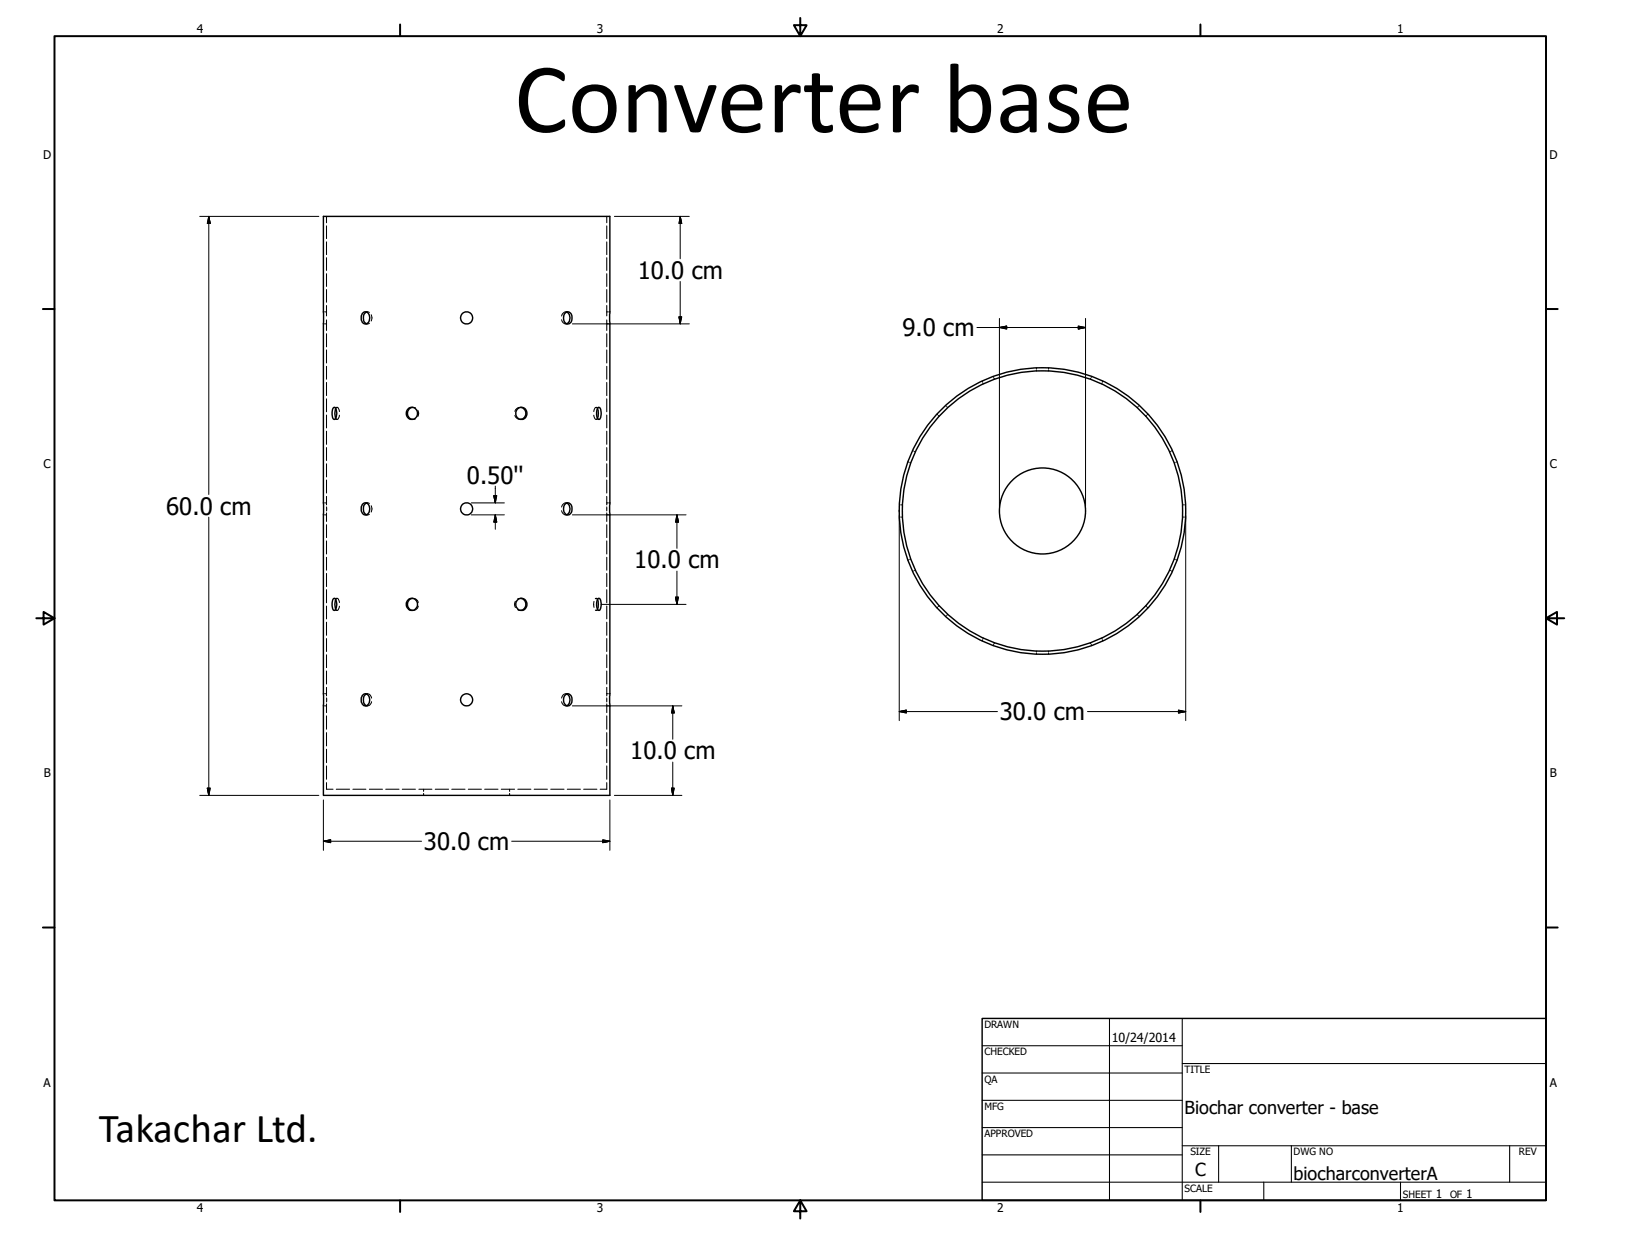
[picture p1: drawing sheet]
<svg xmlns="http://www.w3.org/2000/svg" width="254mm" height="190mm" viewBox="0 0 254 190" stroke-linecap="round" stroke-linejoin="round" font-family="sans-serif">
<g fill="none" stroke="#000" stroke-width=".16">
<path d="M50.3 39.7v2M50.3 37.3v1.9M50.3 34.8v2M50.3 33.4v.9M93.5 39.7v2M93.5 37.3v1.9M93.5 34.8v2M93.5 33.4v.9M49.8 48.1h.2M49.8 49.9h.2M50.1 48.1h.2M50.1 49.9h.2"/>
<path d="M50.3 49.3v.6M50.3 48.1v.6M50.3 58.9v2.1M50.3 56.5v1.9M50.3 53.9v2M50.3 51.4v2.1M50.3 49.9v1M50.3 47.1v1M50.3 44.6v2M50.3 42.2v1.9M56.3 49.9h.1M56.3 48.1h.1"/>
<path d="M56.5 48.1l.4 .1M56.5 49.9h.2M56.5 48.1h.2M56.9 49.8l-.4 .1M57.2 48.5l.1 .5-.1 .5M86.6 49.3l.2 .4 .3 .2h.3M87.2 48.1h.1M87.2 49.9h.1M87.4 48.1l-.5 .1-.2 .2-.1 .3M87.4 48.1h.1M87.4 49.9h.1M93.5 48.1v.6"/>
<path d="M93.5 49.3v.6M93.5 48.1h.2M93.5 49.9h.2M93.5 58.9v2.1M93.5 56.5v1.9M93.5 53.9v2M93.5 51.4v2.1M93.5 49.9v1M93.5 47.1v1M93.5 44.6v2M93.5 42.2v1.9M93.8 48.1h.2"/>
<path d="M93.8 49.9h.2M151.4 58.7v.2M151.5 59l.1 .2M153.1 58v.2M153.2 58.3l.1 .1M159.7 56.7v.1M159.7 57v.2M161.6 56.7v.1M161.6 57v.2M168.1 58.3v.1M168.3 58l-.1 .2M169.9 59l-.1 .2"/>
<path d="M170 58.7l-.1 .2M49.8 79.4h.2M49.8 77.5h.2M50.1 79.4h.2M50.1 77.5h.2M50.3 78.1v.6M50.3 77.5v.3M50.3 79.1v.3M50.3 79.4v1M50.3 76.5v1M50.3 74v2M50.3 71.5v2"/>
<path d="M50.3 69v2M50.3 66.5v2M50.3 64v2M50.3 61.5v2M51.5 62.8h.2M51.5 64.6h.2M51.7 63a.27 .27 0 0 1 .4-.2 .27 .27 0 0 1 .1 .3l.1 .3M51.8 62.8h.2M51.8 64.6h.2M52.3 64l-.1 .3a.27 .27 0 0 1-.1 .3 .27 .27 0 0 1-.4-.1M56.3 79.4h.1M56.3 77.5h.1"/>
<path d="M56.5 77.5l.4 .1M56.5 79.4h.2M56.5 77.5h.2M56.9 79.3h-.4M57.2 78l.1 .4-.1 .5M63.5 62.8l.5 .1M63.6 64.6h.1M63.6 62.8h.1M64 64.6h-.5M64.4 63.2l.1 .5-.1 .5M79.4 64a.86 .86 0 0 0 1 .6M80.2 62.8h.1"/>
<path d="M80.2 64.6h.1M80.4 62.8a.85 .85 0 0 0-1 .6M86.6 78.7l.2 .5 .3 .2 .3-.1M87.2 77.5h.1M87.2 79.4h.1M87.4 77.5l-.5 .1-.2 .2-.1 .4M87.4 77.5h.1M87.4 79.4h.1M91.5 64l.1 .3a.27 .27 0 0 0 .1 .3 .27 .27 0 0 0 .4-.1M91.9 62.8h.1M91.9 64.6h.1M92.1 63a.27 .27 0 0 0-.3-.2 .27 .27 0 0 0-.2 .3l-.1 .3"/>
<path d="M92.2 62.8h.1M92.2 64.6h.1M93.5 78.1v.6M93.5 79.1v.3M93.5 77.5v.3M93.5 79.4h.2M93.5 77.5h.2M93.5 79.4v1M93.5 76.5v1M93.5 74v2M93.5 71.5v2M93.5 69v2"/>
<path d="M93.5 66.5v2M93.5 64v2M93.5 61.5v2M93.8 79.4h.2M93.8 77.5h.2M138.6 77.8h.2M138.6 79.7h.2M138.9 77.8h.2M138.9 79.7h.2M139.9 71.2h.2M140.2 71.3l.2 .1M140.6 69.5h.2"/>
<path d="M141 69.6h.1M144.4 63.8l.1 .1M144.6 64.1l.1 .1M145.7 62.5l.2 .1M146 62.7v.1M175.4 62.7l-.1 .1M175.6 62.5l-.1 .1M176.7 64.1l-.1 .1M176.9 63.8l-.1 .1M180.4 69.6h-.1M180.7 69.5h-.2M181.1 71.3l-.1 .1"/>
<path d="M181.4 71.2h-.1M182.2 77.8h.2M182.2 79.7h.2M182.6 77.8h.1M182.6 79.7h.1M50.3 98.4v2M50.3 95.9v2M50.3 93.4v2M50.3 90.9v2M50.3 88.4v2M50.3 85.9v2M50.3 83.4v2"/>
<path d="M50.3 80.9v2M51.5 92.2h.2M51.5 94.1h.2M51.7 92.4a.27 .27 0 0 1 .4-.2 .27 .27 0 0 1 .1 .4l.1 .3M51.8 92.2h.2M51.8 94.1h.2M52.3 93.4l-.1 .3a.26 .26 0 0 1-.1 .4 .26 .26 0 0 1-.4-.2M63.5 92.2a.86 .86 0 0 1 1 .6M63.6 92.2h.1M63.6 94.1h.1M64.5 93.4a.85 .85 0 0 1-1 .7M79.4 92.7l-.1 .5 .1 .4"/>
<path d="M79.8 94l.6 .1M80.2 94.1h.1M80.2 92.2h.1M80.4 92.2l-.6 .1M91.6 92.7v.9M91.8 92.3l.2-.1 .1 .2M91.9 94.1h.1M91.9 92.2h.1M92.1 93.9l-.2 .2-.1-.1M92.2 94.1h.1M92.2 92.2h.1M93.5 98.4v2"/>
<path d="M93.5 95.9v2M93.5 93.4v2M93.5 90.9v2M93.5 88.4v2M93.5 85.9v2M93.5 83.4v2M93.5 80.9v2M140.1 86.3h-.2M140.4 86.1l-.2 .1M140.8 88h-.2M141.1 87.9h-.1M144.5 93.6l-.1 .1"/>
<path d="M144.7 93.3l-.1 .2M145.9 94.9l-.2 .1M146 94.7v.1M151.4 98.6v.2M151.6 98.3l-.1 .2M153.1 99.3v.2M153.3 99.1l-.1 .1M168.1 99.1v.1M168.2 99.3l.1 .2M169.8 98.3l.1 .2M169.9 98.6l.1 .2M175.3 94.7l.1 .1"/>
<path d="M175.5 94.9l.1 .1M176.6 93.3l.1 .2M176.8 93.6l.1 .1M180.3 87.9h.1M180.5 88h.2M181 86.1l.1 .1M181.3 86.3h.1M49.8 108.8h.2M49.8 106.9h.2M50.1 108.8h.2M50.1 106.9h.2M50.3 107.6v.6"/>
<path d="M50.3 106.9v.4M50.3 108.5v.3M50.3 118v2.1M50.3 115.5v2M50.3 112.9v2.1M50.3 110.3v2.1M50.3 108.8v1M50.3 105.9v1M50.3 103.4v2M50.3 100.9v2M56.3 106.9h.1M56.3 108.8h.1"/>
<path d="M56.5 107h.4l.4 .6M56.5 106.9h.2M56.5 108.8h.2M57.3 108.2l-.4 .5-.4 .1M86.6 108.2l.2 .4 .3 .2h.3M87.2 106.9h.1M87.2 108.8h.1M87.4 107l-.3-.1-.3 .2-.2 .5M87.4 106.9h.1M87.4 108.8h.1M93.5 107.6v.6M93.5 108.5v.3"/>
<path d="M93.5 106.9v.4M93.5 108.8h.2M93.5 106.9h.2M93.5 118v2.1M93.5 115.5v2M93.5 112.9v2.1M93.5 110.3v2.1M93.5 108.8v1M93.5 105.9v1M93.5 103.4v2M93.5 100.9v2M93.8 108.8h.2"/>
<path d="M93.8 106.9h.2M159.7 100.4v.1M159.7 100.7v.1M161.6 100.4v.1M161.6 100.7v.1M50.3 120.6v1h1M51.8 121.6h2.1M54.4 121.6h2M56.9 121.6h2.1M59.5 121.6h2M62 121.6h2M64.6 121.6h2"/>
<path d="M65.3 122.3v.3M65.3 121.6v.4M67.1 121.6h2M69.6 121.6h2.1M72.2 121.6h2M74.7 121.6h2.1M77.3 121.6h2M78.5 122.3v.3M78.5 121.6v.4M79.8 121.6h2M82.3 121.6h2.1M84.9 121.6h2"/>
<path d="M87.4 121.6h2.1M90 121.6h2M93.5 120.6v1h-1M171 157v28M182.2 157v28M151.4 161.2h30.8M151.4 165.4h30.8M151.4 169.6h30.8M151.4 173.8h30.8M151.4 178h30.8M182.2 176.6h56.1M182.2 163.9h56.1"/>
<path d="M187.8 176.6v5.6M199 176.6v5.6M232.7 176.6v5.6M151.4 182.2h86.9M194.8 182.2v2.8M215.9 182.2v2.8"/>
</g>
<g fill="none" stroke="#000" stroke-width=".22">
<path d="M49.8 33.4h44.2v89.2h-44.2zM55.8 48.3a.63 .63 0 0 1 .8-.2 .63 .63 0 0 1 .4 .7 .72 .72 0 0 1-.2 .9 .72 .72 0 0 1-.8 .1 1.24 1.24 0 0 1-.2-1.5zM56.5 48.1a1.09 1.09 0 0 0 0 1.8M87.2 48.2a.66 .66 0 0 1 .7 0 .66 .66 0 0 1 .3 .8 .69 .69 0 0 1-.7 .9 .69 .69 0 0 1-.6-.9l.1-.5zM87.4 48.1a1.06 1.06 0 0 1 0 1.8M51.4 62.9l.1-.1a.95 .95 0 0 1 .4 1.3l-.1 .3a.28 .28 0 0 1-.4 .2 .28 .28 0 0 1-.2-.4v-.7zM51.7 63a2.15 2.15 0 0 0 0 1.5M55.8 77.8a.63 .63 0 0 1 .8-.2 .63 .63 0 0 1 .4 .7 .72 .72 0 0 1-.2 .8 .72 .72 0 0 1-.8 .1 1.24 1.24 0 0 1-.2-1.4zM56.5 77.5a1.08 1.08 0 0 0 0 1.8M63 62.9a.9 .9 0 0 1 1.2 .3 .9 .9 0 0 1-.2 1.2 .9 .9 0 0 1-1.2-.2 1.01 1.01 0 0 1 .2-1.3zM63.5 62.8a.94 .94 0 0 0-.7 .9 .94 .94 0 0 0 .7 .9M79.7 63a.88 .88 0 0 1 1.3 .1 .88 .88 0 0 1 0 1.2 .88 .88 0 0 1-1.3 .1 1.03 1.03 0 0 1 0-1.4z"/>
<path d="M80.3 62.8a.94 .94 0 0 1 .7 .9 .94 .94 0 0 1-.7 .9M87.2 77.7a.67 .67 0 0 1 .7 0 .67 .67 0 0 1 .3 .7 .69 .69 0 0 1-.7 1 .69 .69 0 0 1-.6-1l.1-.5zM87.4 77.5a1.05 1.05 0 0 1 0 1.8M92.1 63a2.15 2.15 0 0 1 0 1.5M92.2 62.9a.35 .35 0 0 1 .4 0 .35 .35 0 0 1 0 .5l.1 .1a1.09 1.09 0 0 1-.4 1.1 1.45 1.45 0 0 1-.1-1.7zM51.4 92.3l.1-.1a.95 .95 0 0 1 .4 1.3l-.3 .6a.85 .85 0 0 1-.4-1.1zM51.7 92.4a2.09 2.09 0 0 0 0 1.5M63 92.4a.9 .9 0 0 1 1.3 .8 .9 .9 0 0 1-1.3 .7 1.03 1.03 0 0 1 0-1.5zM63.5 92.2a.95 .95 0 0 0-.7 1 .95 .95 0 0 0 .7 .9M79.7 92.5a.9 .9 0 0 1 1.5 .6 .9 .9 0 0 1-1.3 .8 .96 .96 0 0 1-.2-1.4zM80.3 92.2a.94 .94 0 0 1 .7 1 .94 .94 0 0 1-.7 .9M92.1 92.4a2.09 2.09 0 0 1 0 1.5"/>
<path d="M92.2 92.3a.35 .35 0 0 1 .4 .1 .35 .35 0 0 1 0 .4l.1 .2a.91 .91 0 0 1-.4 1.1 1.59 1.59 0 0 1-.1-1.8zM55.8 107.2a.62 .62 0 0 1 .8-.2 .62 .62 0 0 1 .4 .7 .8 .8 0 0 1-.9 1 1.22 1.22 0 0 1-.3-1.5zM56.5 107a1.09 1.09 0 0 0 0 1.8M87.2 107.1a.66 .66 0 0 1 .7 0 .66 .66 0 0 1 .3 .8 .67 .67 0 0 1-.6 .9 .67 .67 0 0 1-.7-.8v-.5zM87.4 107a1.06 1.06 0 0 1 0 1.8M151.4 157h86.9v28h-86.9z"/>
<circle cx="71.9" cy="49" r=".94"/>
<circle cx="71.9" cy="78.4" r=".94"/>
<circle cx="160.7" cy="78.8" r="21.6"/>
<circle cx="160.7" cy="78.8" r="6.6"/>
<circle cx="160.7" cy="78.8" r="22.1"/>
<circle cx="71.9" cy="107.9" r=".94"/>
</g>
<g fill="none" stroke="#000" stroke-width=".31">
<path d="M8.4 5.6h229.9v179.4h-229.9zM61.7 3.8v1.8M123.3 2.8v2.8l-.9-1.7h1.9l-1 1.7M185 3.8v1.8M6.6 47.6h1.8M238.3 47.6h1.8M5.6 95.3h2.8l-1.7-1v2l1.7-1M238.3 95.3l1.7 1v-2l-1.7 1h2.8M6.6 143h1.8M238.3 143h1.8M61.7 185v1.8M123.3 185l1 1.7h-1.9l.9-1.7v2.8"/>
<path d="M185 185v1.8"/>
</g>
<g fill="none" stroke="#000" stroke-width=".15">
<path d="M30.8 33.4h18.3M32.2 33.4l.2 1zM32.2 33.4l.2 1h-.5zM32.2 33.4v42.8M94.7 33.4h11.5M104.8 33.4l.3 1zM104.8 33.4l.3 1h-.4zM104.8 33.4v6.5M88.2 49.9h18M104.7 48.8l.1 1.1zM104.7 48.8h.4l-.3 1.1zM104.8 43.4v6.5"/>
<path d="M150.6 50.5h16.7M154 50.5l1.2-.2zM154 50.5l1.2-.2v.4zM154 49.1v29M166.2 50.7l1.1-.2zM166.2 50.3l1.1 .2-1.1 .2zM167.3 49.1v29M32.2 79.7v42.9M72.6 79.4h5.1M72.6 77.5h5.1M76.1 76.4l.2 1.1zM76.1 76.4h.5l-.3 1.1z"/>
<path d="M76.3 79.4l.3 1.1zM76.3 79.4l.3 1.1h-.5zM76.3 74.9v2.6M76.3 79.4v2.2M88.2 79.4h17.5M104.3 79.4l.3 1.1zM104.3 79.4l.3 1.1h-.5zM104.3 79.4v5.1M138.6 79.5v31.6M182.8 79.5v31.6M92.7 93.2h13M104.1 92l.2 1.2z"/>
<path d="M104.1 92h.5l-.3 1.2zM104.3 88v5.2M88.2 108.8h16.9M103.7 108.8l.2 1.1zM103.7 108.8l.2 1.1h-.4zM103.7 117.5v5.1M103.7 108.8v5.1M138.6 109.7l1.1-.3zM138.6 109.7l1.1-.3v.5zM138.6 109.7h15.1M167.6 109.7h15.2M181.6 109.9l1.2-.2z"/>
<path d="M181.6 109.4l1.2 .3-1.2 .2zM30.8 122.6h18.3M31.9 121.5l.3 1.1zM31.9 121.5h.5l-.2 1.1zM49.8 129.7l1.2-.3zM49.8 129.7l1.2-.3v.5zM49.8 129.7h15.2M49.8 123.3v7.8M78.9 129.7h15.1M92.9 129.9l1.1-.2zM92.9 129.4l1.1 .3-1.1 .2zM94 123.3v7.8"/>
<path d="M94.7 122.6h10.4M103.5 121.5l.2 1.1zM103.5 121.5h.4l-.2 1.1z"/>
</g>
<g fill="#000">
<path d="M32.2 33.4l.2 1zM32.2 33.4l.2 1h-.5zM104.8 33.4l.3 1zM104.8 33.4l.3 1h-.4zM104.7 48.8l.1 1.1zM104.7 48.8h.4l-.3 1.1zM154 50.5l1.2-.2zM154 50.5l1.2-.2v.4zM166.2 50.7l1.1-.2zM166.2 50.3l1.1 .2-1.1 .2zM76.1 76.4l.2 1.1zM76.1 76.4h.5l-.3 1.1z"/>
<path d="M76.3 79.4l.3 1.1zM76.3 79.4l.3 1.1h-.5zM104.1 92l.2 1.2zM104.1 92h.5l-.3 1.2zM104.3 79.4l.3 1.1zM104.3 79.4l.3 1.1h-.5zM103.7 108.8l.2 1.1zM103.7 108.8l.2 1.1h-.4zM138.6 109.7l1.1-.3zM138.6 109.7l1.1-.3v.5zM181.6 109.9l1.2-.2zM181.6 109.4l1.2 .3-1.2 .2z"/>
<path d="M31.9 121.5l.3 1.1zM31.9 121.5h.5l-.2 1.1zM49.8 129.7l1.2-.3zM49.8 129.7l1.2-.3v.5zM92.9 129.9l1.1-.2zM92.9 129.4l1.1 .3-1.1 .2zM103.5 121.5l.2 1.1zM103.5 121.5h.4l-.2 1.1z"/>
</g>
<text font-size="15.5" x="79.2" y="20.4">Converter base</text>
<text font-size="6.3" x="15.2" y="176">Takachar Ltd.</text>
<g font-size="3.7">
<text x="98.3" y="43">10.0 cm</text>
<text x="139.1" y="51.8">9.0 cm</text>
<text x="72" y="74.5">0.50''</text>
<text x="25.6" y="79.3">60.0 cm</text>
<text x="97.8" y="87.6">10.0 cm</text>
<text x="154.1" y="111">30.0 cm</text>
<text x="97.1" y="117">10.0 cm</text>
<text x="65.3" y="131">30.0 cm</text>
</g>
<g font-size="2.8">
<text x="182.6" y="171.8">Biochar converter - base</text>
<text x="184.2" y="181.2">C</text>
<text x="199.4" y="181.8">biocharconverterA</text>
</g>
<text font-size="1.9" x="171.4" y="160.5">10/24/2014</text>
<g font-size="1.8">
<text x="30.3" y="5.1">4</text>
<text x="92" y="5.1">3</text>
<text x="153.7" y="5.1">2</text>
<text x="215.4" y="5.1">1</text>
<text x="6.7" y="24.5">D</text>
<text x="238.8" y="24.5">D</text>
<text x="6.7" y="72.1">C</text>
<text x="238.9" y="72.1">C</text>
<text x="6.8" y="119.8">B</text>
<text x="238.9" y="119.8">B</text>
<text x="6.7" y="167.5">A</text>
<text x="238.9" y="167.5">A</text>
<text x="221.3" y="184.6">1</text>
<text x="226" y="184.6">1</text>
<text x="30.3" y="186.8">4</text>
<text x="92" y="186.8">3</text>
<text x="153.7" y="186.8">2</text>
<text x="215.4" y="186.8">1</text>
</g>
<g font-size="1.5">
<text x="151.7" y="158.4">DRAWN</text>
<text x="151.7" y="162.7">CHECKED</text>
<text x="151.7" y="166.9">QA</text>
<text x="182.6" y="165.4">TITLE</text>
<text x="151.7" y="171.1">MFG</text>
<text x="151.7" y="175.3">APPROVED</text>
<text x="183.5" y="178.1">SIZE</text>
<text x="199.4" y="178.1">DWG NO</text>
<text x="234.1" y="178.1">REV</text>
<text x="182.6" y="183.7">SCALE</text>
<text x="216.2" y="184.6">SHEET</text>
<text x="223.5" y="184.6">OF</text>
</g>
</svg>
